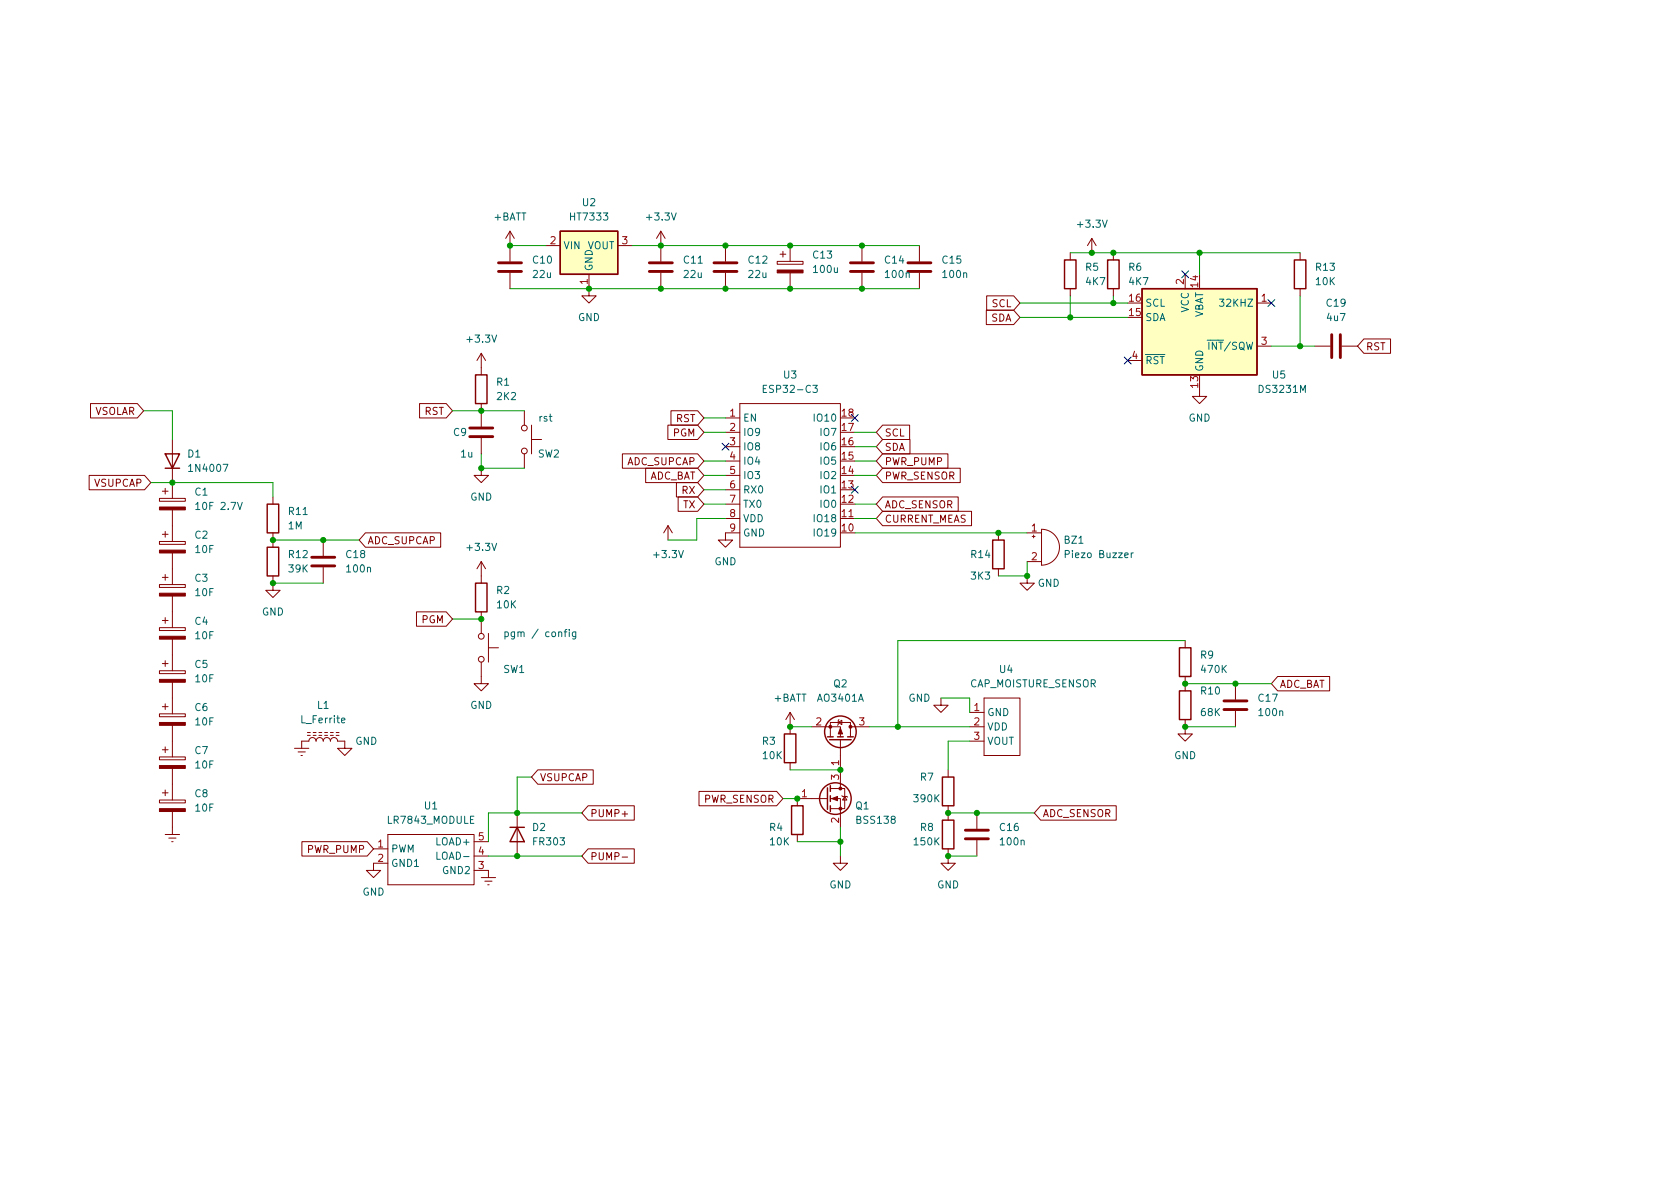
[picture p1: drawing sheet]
<svg xmlns="http://www.w3.org/2000/svg" width="297mm" height="210mm" viewBox="0 0 297 210" stroke-linecap="round" stroke-linejoin="round" font-family="sans-serif">
<g fill="none" stroke="#840000" stroke-width=".25">
<path d="M99.1 40.9h10.1v7.6h-10.1zM188.2 46h2v5h-2zM195.8 46h2.1v5h-2.1zM201.9 51h20.3v15.3h-20.3zM228.9 46h2v5h-2zM84.1 66.3h2v5.1h-2zM29.2 80.3h2.5l-1.2 2.5zM29.2 82.8h2.5M47.2 96.8h2.1v5h-2.1zM47.2 89.1h2.1v5.1h-2.1zM175.5 95.5h2v5.1h-2zM84.1 103.1h2v5.1h-2z"/>
<path d="M208.5 114.5h2.1v5.1h-2.1zM138.7 129.8h2v5.1h-2zM146.3 130.3h1M146.3 139.3v3.8M146.7 130.8h3.8M146.8 138.9v1M148.1 130.3h1M149.9 130.3h1M166.6 137.4h2.1v5.1h-2.1zM208.5 122.2h2.1v5h-2.1zM90.2 146.3h2.5M91.4 146.3l1.3 2.5h-2.5z"/>
<path d="M140 142.5h2v5.1h-2zM146.8 140.7v1M146.8 142.5v1M166.6 145h2.1v5.1h-2.1z"/>
<circle cx="148.6" cy="129.4" r="2.79"/>
<circle cx="147.7" cy="141.2" r="2.79"/>
</g>
<g fill="none" stroke="#840000" stroke-width=".18">
<path d="M90.2 40.9v5.3M90.2 48.3v2.7M90.2 40.9l-.8 1.3M90.2 40.9l.7 1.3M96.5 43.4h2.6M104.1 48.5v3.8h1.3l-1.3 1.3-1.2-1.3h1.2M109.2 43.4h2.6M116.8 40.9v5.3M116.8 48.3v2.7M116.8 40.9l-.7 1.3M116.8 40.9l.8 1.3M128.3 43.4v2.8"/>
<path d="M128.3 48.3v2.7M137.4 46.2h4.6v.5h-4.6zM137.9 45h1M138.4 44.4v1.1M139.7 43.4v2.8M139.7 48.3v2.7M152.4 43.4v2.8M152.4 48.3v2.7M162.6 43.4v2.8M162.6 48.3v2.7M174.4 54.9h4.8l1.1 1.2-1.1 1.3h-4.8zM174.5 52.3h4.7l1.1 1.3-1.1 1.3h-4.7z"/>
<path d="M189.2 44.7v1.3M189.2 51v1.3M193 42.2l-.7 1.2M193 42.2v2.5M193 42.2l.8 1.2M196.8 44.7v1.3M196.8 51v1.3M209.5 48.5v2.5M222.2 53.6h2.6M229.9 44.7v1.3M229.9 51v1.3M241.1 59.9h4.8v2.6h-4.8l-1.1-1.3z"/>
<path d="M16 71.4h8.3l1.1 1.2-1.1 1.3h-8.3zM30.5 77.7v10.4M74.2 71.4h4.7l1.1 1.2-1.1 1.3h-4.7zM85.1 62.5v3.8M85.1 71.4v4M85.1 77.5v2.8M85.1 62.5l-.8 1.2M85.1 62.5l.8 1.2M92.7 72.6v2.6M94 77.7h1.8M94 75.2v5.1M118.1 75.2h5.2l1.2 1.2-1.2 1.3h-5.2z"/>
<path d="M118.6 72.6h4.7l1.2 1.3-1.2 1.3h-4.7zM128.3 73.9h2.5M128.3 76.4h2.5M128.3 79h2.5M130.8 71.4h17.8v25.4h-17.8zM156.1 77.7h4.8v2.6h-4.8l-1.2-1.3zM156.1 75.2h4.7v2.5h-4.7l-1.2-1.3zM199.4 63.7h2.5M212.1 68.8v1.3h1.3l-1.3 1.3-1.3-1.3h1.3M222.2 61.2h2.6M232.4 61.2h2.8M237.2 61.2h2.8"/>
<path d="M15.8 84.1h9.8l1.1 1.2-1.1 1.3h-9.8zM28.2 88.1h4.6v.5h-4.6zM28.2 95.8h4.6v.5h-4.6zM28.7 86.9h1M28.7 94.5h1M29.2 86.4v1M29.2 94v1M30.5 90.2v5.6M30.5 97.8v5.6M48.3 87.9v1.2M48.3 94.2v2.6M57.1 95.5v2.8"/>
<path d="M64.6 94.2h13.3v2.6h-13.3l-1.1-1.3zM85.1 82.8v1.3h1.3l-1.3 1.2-1.3-1.2h1.3M85.1 99.3v3.8M85.1 99.3l-.8 1.3M85.1 99.3l.8 1.3M92.7 80.3v2.5M110 80.3h13.3l1.2 1.2-1.2 1.3h-13.3zM114.2 82.8h9.1l1.2 1.3-1.2 1.2h-9.1zM118.1 93l-.8 1.2M118.1 93v2.5M118.1 93l.8 1.2M119.6 85.3h3.7l1.2 1.3-1.2 1.3h-3.7z"/>
<path d="M119.9 87.9h3.4l1.2 1.2-1.2 1.3h-3.4zM128.3 91.7h2.5M128.3 81.5h2.5M128.3 84.1h2.5M128.3 86.6h2.5M128.3 89.1h2.5M130.8 94.2h-2.5v1.3h1.2l-1.2 1.3-1.3-1.3h1.3M148.6 91.7h2.5M156.1 82.8h13.7v2.5h-13.7l-1.2-1.2zM156.1 80.3h11.5v2.5h-11.5l-1.2-1.3zM156.1 90.4h15.7v2.6h-15.7l-1.2-1.3zM156.1 87.9h13.3v2.5h-13.3l-1.2-1.3z"/>
<path d="M176.5 94.2v1.3M181.6 94.2h2.5M181.6 99.3h2.5M182.5 94.9h.5M182.8 94.6v.5M184.2 93.6a3.2 3.2 0 0 1 3.1 3.2 3.2 3.2 0 0 1-3.1 3.1zM28.2 118.6h4.6v.5h-4.6zM28.2 111h4.6v.5h-4.6zM28.2 103.4h4.6v.5h-4.6zM28.7 117.3h1M28.7 109.7h1M28.7 102.1h1"/>
<path d="M29.2 101.6v1M29.2 109.2v1M29.2 116.8v1.1M30.5 105.4v5.6M30.5 113v5.6M48.3 101.8v2.6h1.2l-1.2 1.3-1.3-1.3h1.3M57.1 100.3v2.8M73.6 108.2h5.3l1.1 1.3-1.1 1.2h-5.3zM85.1 117.1v3.8h1.3l-1.3 1.3-1.3-1.3h1.3M85.1 108.2v3.8M86.4 114.5h1.7M86.4 112v5.1"/>
<path d="M176.5 100.6v1.2M181.6 101.8v1.3h1.3l-1.3 1.3-1.3-1.3h1.3M209.5 113.3v1.2M209.5 119.6v2.6M225.9 119.6h9.2v2.6h-9.2l-1.1-1.3zM28.2 133.9h4.6v.5h-4.6zM28.2 126.2h4.6v.5h-4.6zM28.7 132.6h1M28.7 125h1M29.2 124.5v1M29.2 132.1v1M29.2 139.7v1"/>
<path d="M30.5 120.6v5.6M30.5 128.3v5.6M30.5 135.9v5.6M52.1 132.3h2.5M52.7 133h1.3M53.2 133.6h.3M53.3 132.3v-1.2h1.3a.64 .64 0 0 1 .6-.7 .64 .64 0 0 1 .7 .7 .64 .64 0 0 1 .6-.7 .64 .64 0 0 1 .6 .7 .64 .64 0 0 1 .7-.7 .64 .64 0 0 1 .6 .7 .64 .64 0 0 1 .7-.7 .64 .64 0 0 1 .6 .7h1.3v1.2h1.2l-1.2 1.3-1.3-1.3h1.3M54.4 130h.5M54.4 129.5h.5M55.4 130h.5M55.4 129.5h.5M56.4 130h.5"/>
<path d="M56.4 129.5h.5M57.4 130h.5M57.4 129.5h.5M58.4 130h.5M58.4 129.5h.5M59.4 130h.5M59.4 129.5h.5M95.1 136.1h9.8v2.6h-9.8l-1.1-1.3zM123.6 139.9h13.7l1.1 1.3-1.1 1.3h-13.7zM139.7 126v3.8M139.7 134.9v1.2M139.7 126l-.8 1.2"/>
<path d="M139.7 126l.8 1.2M143.5 128.5h5.1v1.8M146.8 130.3v-2.5h3.6v2.5M146.8 139.4h2.6v3.6h-2.6M148.2 127.8l.6-.4v.7zM148.3 127.2l-.1 .2v.7l-.1 .2M148.6 130.8v8.6M150.4 128.5h3.3M166.4 123.4v1.3h1.2l-1.2 1.3-1.3-1.3h1.3M167.6 136.1v1.3M171.4 128.5h2.6M171.4 131.1h2.6"/>
<path d="M171.4 126h2.6M174 123.4h6.3v10.2h-6.3zM209.5 127.2v2.6h1.3l-1.3 1.3-1.2-1.3h1.2M218.4 120.9v2.8M218.4 125.7v2.8M28.2 141.5h4.6v.5h-4.6zM28.7 140.2h1M29.2 147.6h2.5M29.8 148.2h1.3M30.4 148.8h.2M30.5 143.5v4.1M53.4 148.8h11.5l1.1 1.3-1.1 1.3h-11.5z"/>
<path d="M66 150.1h2.6M68.6 152.6h-2.6v1.3h1.3l-1.3 1.3-1.2-1.3h1.2M68.6 147.6h15.2v8.9h-15.2zM83.8 148.8h2.6M83.8 153.9h2.6v1.3M83.8 151.4h2.6M85.1 155.2h2.5M85.7 155.8h1.3M86.2 156.5h.3M91.4 143.8v7.6M104 150.1h8.1v2.5h-8.1l-1.1-1.2zM104 142.5h8.1v2.5h-8.1l-1.1-1.2z"/>
<path d="M110 151.6h1M141 147.6v1.2M146.3 141.2h-5.3v1.3M146.8 141.2h1.8v5.1M148.6 151.4v1.2h1.3l-1.3 1.3-1.3-1.3h1.3M148.8 140.7l.2 .1h.7l.2 .2M149.4 140.8l.3 .7h-.7zM167.6 150.1v2.5h1.3l-1.3 1.3-1.2-1.3h1.2M167.6 142.5v2.5M172.7 143.8v2.8M172.7 148.6v2.8M184 142.5h13.4v2.5h-13.4l-1.1-1.2z"/>
<circle cx="92.7" cy="75.7" r=".51"/>
<circle cx="92.7" cy="79.8" r=".51"/>
<circle cx="85.1" cy="116.6" r=".51"/>
<circle cx="85.1" cy="112.5" r=".51"/>
</g>
<g fill="#840000" stroke="#840000" stroke-width=".18">
<path d="M28.2 135.4h4.6v.5h-4.6z"/>
<path d="M148.6 128.8l.4 1h-.8z"/>
<path d="M147.1 141.2l1-.4v.8z"/>
<path d="M28.2 127.8h4.6v.5h-4.6z"/>
<path d="M28.2 143h4.6v.5h-4.6z"/>
<path d="M28.2 120.1h4.6v.5h-4.6z"/>
<path d="M28.2 112.5h4.6v.5h-4.6z"/>
<path d="M28.2 89.7h4.6v.5h-4.6z"/>
<path d="M28.2 104.9h4.6v.5h-4.6z"/>
<path d="M28.2 97.3h4.6v.5h-4.6z"/>
<path d="M137.4 47.7h4.6v.6h-4.6z"/>
<circle cx="146.8" cy="128.5" r=".25"/>
<circle cx="150.4" cy="128.5" r=".25"/>
<circle cx="148.6" cy="143" r=".25"/>
<circle cx="148.6" cy="139.4" r=".25"/>
</g>
<g fill="none" stroke="#840000" stroke-width=".51">
<path d="M88.1 48h4.1M88.1 46.5h4.1M114.8 48h4.1M114.8 46.5h4.1M126.2 48h4.1M126.2 46.5h4.1M150.4 48h4M150.4 46.5h4M160.5 48h4.1M160.5 46.5h4.1M235.5 59.2v4M237 59.2v4"/>
<path d="M83.1 77.2h4M83.1 75.7h4M55.1 98.5h4.1M55.1 100.1h4.1M216.4 125.5h4.1M216.4 123.9h4.1M170.7 148.3h4.1M170.7 146.8h4.1"/>
</g>
<g fill="none" stroke="#006464" stroke-width=".18">
<path d="M135 68.7h.4M135.6 68.1h-.6v1.3h.6M143.7 68.1h.8l-.4 .5 .3 .1v.6l-.1 .1-.6-.1M34.6 89.2l.4-.4v1.3M34.6 90.1h.7M42 88.8l.4 1.3 .4-1.3M188.3 98l.6-.1 .2-.1-.1-.3-.7-.2v1.3M200 97.8v.8M200.4 97.8l-.4 .2M89.3 111.8l.3-.1 .3 .3-.1 .5h-.5M89.3 111.7v1.3M100.7 111.3v.1"/>
<path d="M100.7 111.7v.9M101.8 111.7v1.1l-.2 .2-.3-.1M101.8 111.8l-.4-.1-.2 .3 .1 .5h.5"/>
</g>
<g fill="#ffffc2" stroke="#ffffc2" stroke-width=".18">
<path d="M201.9 51h20.3v15.3h-20.3z"/>
<path d="M99.1 40.9h10.1v7.6h-10.1z"/>
</g>
<g fill="none" stroke="#009600" stroke-width=".18">
<path d="M90.2 43.4h6.3M90.2 51h72.4M111.8 43.4h50.8M180.3 53.6h19.1M180.3 56.1h19.1M189.2 44.7h40.7M189.2 52.3v3.8M196.8 52.3v1.3M212.1 44.7v3.8M229.9 52.3v8.9M25.4 72.6h5.1v5.1M80 72.6h12.7"/>
<path d="M124.5 76.4h3.8M124.5 73.9h3.8M151.1 76.4h3.8M151.1 79h3.8M224.8 61.2h7.6M26.7 85.3h21.6v2.6M48.3 95.5h15.2M85.1 80.3v2.5h7.6M124.5 89.1h3.8M124.5 84.1h3.8M124.5 86.6h3.8M124.5 81.5h3.8"/>
<path d="M128.3 91.7h-5.1v3.8h-5.1M151.1 94.2h30.5M151.1 89.1h3.8M151.1 84.1h3.8M151.1 81.5h3.8M151.1 91.7h3.8M181.6 99.3v2.5h-5.1M48.3 103.1h8.8M80 109.5h5.1M209.5 113.3h-50.8v15.2M94 137.4h-2.6v6.4M139.7 128.5h3.8"/>
<path d="M139.7 136.1h8.9M153.7 128.5h17.7M166.4 123.4h5v2.6M171.4 131.1h-3.8v5M209.5 128.5h8.9M209.5 120.9h15.3M86.4 151.4h16.5M102.9 143.8h-16.5v5M138.4 141.2h2.6M141 148.8h7.6M148.6 146.3v5.1M167.6 151.4h5.1"/>
<path d="M167.6 143.8h15.3"/>
</g>
<path d="M208.9 47.9l1.3 1.2M210.2 47.9l-1.3 1.2M224.2 53l1.2 1.2M225.4 53l-1.2 1.2M127.7 78.4l1.2 1.2M128.9 78.4l-1.2 1.2M150.5 73.3l1.2 1.2M151.7 73.3l-1.2 1.2M198.8 63.1l1.2 1.3M200 63.1l-1.2 1.3M150.5 86l1.2 1.2M151.7 86l-1.2 1.2" fill="none" stroke="#000084" stroke-width=".18"/>
<g fill="#009600" stroke="#009600" stroke-width=".18">
<circle cx="116.8" cy="51" r=".46"/>
<circle cx="104.1" cy="51" r=".46"/>
<circle cx="116.8" cy="43.4" r=".46"/>
<circle cx="128.3" cy="51" r=".46"/>
<circle cx="85.1" cy="82.8" r=".46"/>
<circle cx="85.1" cy="72.6" r=".46"/>
<circle cx="90.2" cy="43.4" r=".46"/>
<circle cx="139.7" cy="51" r=".46"/>
<circle cx="128.3" cy="43.4" r=".46"/>
<circle cx="193" cy="44.7" r=".46"/>
<circle cx="196.8" cy="53.6" r=".46"/>
<circle cx="196.8" cy="44.7" r=".46"/>
<circle cx="152.4" cy="43.4" r=".46"/>
<circle cx="139.7" cy="43.4" r=".46"/>
<circle cx="152.4" cy="51" r=".46"/>
<circle cx="176.5" cy="94.2" r=".46"/>
<circle cx="181.6" cy="101.8" r=".46"/>
<circle cx="172.7" cy="143.8" r=".46"/>
<circle cx="167.6" cy="143.8" r=".46"/>
<circle cx="148.6" cy="136.1" r=".46"/>
<circle cx="158.7" cy="128.5" r=".46"/>
<circle cx="167.6" cy="151.4" r=".46"/>
<circle cx="218.4" cy="120.9" r=".46"/>
<circle cx="148.6" cy="148.8" r=".46"/>
<circle cx="209.5" cy="128.5" r=".46"/>
<circle cx="209.5" cy="120.9" r=".46"/>
<circle cx="189.2" cy="56.1" r=".46"/>
<circle cx="212.1" cy="44.7" r=".46"/>
<circle cx="229.9" cy="61.2" r=".46"/>
<circle cx="30.5" cy="85.3" r=".46"/>
<circle cx="57.1" cy="95.5" r=".46"/>
<circle cx="48.3" cy="103.1" r=".46"/>
<circle cx="48.3" cy="95.5" r=".46"/>
<circle cx="85.1" cy="109.5" r=".46"/>
<circle cx="139.7" cy="128.5" r=".46"/>
<circle cx="141" cy="141.2" r=".46"/>
<circle cx="91.4" cy="151.4" r=".46"/>
<circle cx="91.4" cy="143.8" r=".46"/>
</g>
<g font-size="1.8" fill="#006464">
<text x="87.3" y="39">+BATT</text>
<text x="101" y="39">HT7333</text>
<text x="103" y="36.4">U2</text>
<text x="114.5" y="39">+3.3V</text>
<text x="190.7" y="40.3">+3.3V</text>
<text x="94.3" y="46.6">C10</text>
<text x="99.6" y="44.1">VIN</text>
<text x="103.8" y="44.1">VOUT</text>
<text x="121" y="46.6">C11</text>
<text x="132.4" y="46.6">C12</text>
<text x="143.8" y="45.7">C13</text>
<text x="156.5" y="46.6">C14</text>
<text x="166.7" y="46.6">C15</text>
<text x="192" y="47.9">R5</text>
<text x="199.6" y="47.9">R6</text>
<text x="232.7" y="47.9">R13</text>
<text x="94.3" y="49.1">22u</text>
<text x="104.8" y="48" transform="rotate(-90 104.8 48)">GND</text>
<text x="121" y="49.1">22u</text>
<text x="132.4" y="49.1">22u</text>
<text x="144" y="48.3">100u</text>
<text x="156.7" y="49.1">100n</text>
<text x="166.8" y="49.1">100n</text>
<text x="192.1" y="50.4">4K7</text>
<text x="199.7" y="50.4">4K7</text>
<text x="232.7" y="50.4">10K</text>
<text x="102.2" y="56.8">GND</text>
<text x="202.4" y="56.8">SDA</text>
<text x="202.4" y="54.2">SCL</text>
<text x="210.2" y="55.3" transform="rotate(-90 210.2 55.3)">VCC</text>
<text x="212.7" y="56.4" transform="rotate(-90 212.7 56.4)">VBAT</text>
<text x="216.1" y="54.2">32KHZ</text>
<text x="234.6" y="54.2">C19</text>
<text x="234.7" y="56.8">4u7</text>
<text x="82.8" y="60.6">+3.3V</text>
<text x="202.4" y="64.4">~{RST}</text>
<text x="212.7" y="65.8" transform="rotate(-90 212.7 65.8)">GND</text>
<text x="212.8" y="61.8">~{INT}/SQW</text>
<text x="87.8" y="68.2">R1</text>
<text x="87.9" y="70.7">2K2</text>
<text x="135.5" y="69.5">ESP32-C3</text>
<text x="138.6" y="66.9">U3</text>
<text x="222.8" y="69.5">DS3231M</text>
<text x="225" y="66.9">U5</text>
<text x="80.2" y="77.1">C9</text>
<text x="95.3" y="74.5">rst</text>
<text x="131.3" y="74.5">EN</text>
<text x="131.3" y="77.1">IO9</text>
<text x="144.2" y="74.5">IO10</text>
<text x="145.2" y="77.1">IO7</text>
<text x="210.1" y="74.5">GND</text>
<text x="33.2" y="80.9">D1</text>
<text x="33.7" y="83.4">1N4007</text>
<text x="81.5" y="80.9">1u</text>
<text x="95.1" y="80.9">SW2</text>
<text x="131.3" y="79.6">IO8</text>
<text x="131.3" y="82.2">IO4</text>
<text x="145.2" y="82.2">IO5</text>
<text x="145.2" y="79.6">IO6</text>
<text x="34.5" y="87.6">C1</text>
<text x="83.1" y="88.5">GND</text>
<text x="131.3" y="84.7">IO3</text>
<text x="131.3" y="87.2">RX0</text>
<text x="131.3" y="89.8">TX0</text>
<text x="145.2" y="89.8">IO0</text>
<text x="145.2" y="87.2">IO1</text>
<text x="145.2" y="84.7">IO2</text>
<text x="34.5" y="95.2">C2</text>
<text x="35.1" y="90.2">10F 2.7V</text>
<text x="51" y="93.6">1M</text>
<text x="51.1" y="91.1">R11</text>
<text x="131.3" y="92.3">VDD</text>
<text x="131.3" y="94.9">GND</text>
<text x="144.2" y="94.9">IO19</text>
<text x="144.2" y="92.3">IO18</text>
<text x="34.6" y="97.8">10F</text>
<text x="51.1" y="98.7">R12</text>
<text x="51.1" y="101.2">39K</text>
<text x="61.3" y="98.7">C18</text>
<text x="61.4" y="101.2">100n</text>
<text x="82.8" y="97.4">+3.3V</text>
<text x="115.8" y="98.7">+3.3V</text>
<text x="126.3" y="99.9">GND</text>
<text x="171.8" y="98.7">R14</text>
<text x="188.2" y="96.1">BZ1</text>
<text x="188.8" y="98.7">Piezo Buzzer</text>
<text x="34.5" y="102.9">C3</text>
<text x="34.6" y="105.4">10F</text>
<text x="87.8" y="105">R2</text>
<text x="87.9" y="107.6">10K</text>
<text x="171.8" y="102.5">3K3</text>
<text x="183.5" y="103.8">GND</text>
<text x="34.5" y="110.5">C4</text>
<text x="34.6" y="113">10F</text>
<text x="46.3" y="108.8">GND</text>
<text x="90.3" y="112.6">pgm / config</text>
<text x="34.5" y="118.1">C5</text>
<text x="89" y="119">SW1</text>
<text x="176.7" y="119">U4</text>
<text x="212.3" y="116.5">R9</text>
<text x="212.5" y="119">470K</text>
<text x="34.5" y="125.7">C6</text>
<text x="34.6" y="120.6">10F</text>
<text x="56.1" y="125.3">L1</text>
<text x="83.1" y="125.3">GND</text>
<text x="136.8" y="124.1">+BATT</text>
<text x="144.7" y="124.1">AO3401A</text>
<text x="147.4" y="121.5">Q2</text>
<text x="160.6" y="124.1">GND</text>
<text x="171.5" y="121.5">CAP_MOISTURE_SENSOR</text>
<text x="212.4" y="122.8">R10</text>
<text x="222.6" y="124.1">C17</text>
<text x="34.6" y="128.3">10F</text>
<text x="53.4" y="127.9">L_Ferrite</text>
<text x="62.8" y="131.7">GND</text>
<text x="134.8" y="131.7">R3</text>
<text x="174.5" y="126.6">GND</text>
<text x="174.5" y="129.2">VDD</text>
<text x="174.5" y="131.7">VOUT</text>
<text x="212.4" y="126.6">68K</text>
<text x="222.7" y="126.6">100n</text>
<text x="34.5" y="133.3">C7</text>
<text x="34.6" y="135.9">10F</text>
<text x="134.9" y="134.2">10K</text>
<text x="207.6" y="134.2">GND</text>
<text x="34.5" y="141">C8</text>
<text x="34.6" y="143.5">10F</text>
<text x="75.1" y="143.1">U1</text>
<text x="151.3" y="143.1">Q1</text>
<text x="161.7" y="141.9">390K</text>
<text x="162.7" y="138">R7</text>
<text x="68.7" y="145.7">LR7843_MODULE</text>
<text x="77.3" y="149.5">LOAD+</text>
<text x="94.2" y="146.9">D2</text>
<text x="94.4" y="149.5">FR303</text>
<text x="136.1" y="146.9">R4</text>
<text x="136.2" y="149.5">10K</text>
<text x="151.6" y="145.7">BSS138</text>
<text x="161.7" y="149.5">150K</text>
<text x="162.7" y="146.9">R8</text>
<text x="176.8" y="146.9">C16</text>
<text x="177" y="149.5">100n</text>
<text x="69.1" y="150.7">PWM</text>
<text x="69.1" y="153.3">GND1</text>
<text x="77.7" y="152">LOAD-</text>
<text x="78.4" y="154.6">GND2</text>
<text x="64.1" y="158.4">GND</text>
<text x="146.6" y="157.1">GND</text>
<text x="165.7" y="157.1">GND</text>
</g>
<g font-size="1.8" fill="#a90000">
<text x="97.3" y="43.2">2</text>
<text x="110" y="43.2">3</text>
<text x="103.9" y="50.3" transform="rotate(-90 103.9 50.3)">1</text>
<text x="199.7" y="53.3">16</text>
<text x="209.3" y="50.3" transform="rotate(-90 209.3 50.3)">2</text>
<text x="211.8" y="50.8" transform="rotate(-90 211.8 50.8)">14</text>
<text x="223" y="53.3">1</text>
<text x="199.7" y="55.9">15</text>
<text x="200.2" y="63.5">4</text>
<text x="223" y="61">3</text>
<text x="211.8" y="68.5" transform="rotate(-90 211.8 68.5)">13</text>
<text x="129" y="73.7">1</text>
<text x="129" y="76.2">2</text>
<text x="148.9" y="76.2">17</text>
<text x="148.9" y="73.7">18</text>
<text x="129" y="78.7">3</text>
<text x="129" y="81.3">4</text>
<text x="129" y="83.8">5</text>
<text x="148.9" y="83.8">14</text>
<text x="148.9" y="81.3">15</text>
<text x="148.9" y="78.7">16</text>
<text x="129" y="86.4">6</text>
<text x="129" y="88.9">7</text>
<text x="148.9" y="88.9">12</text>
<text x="148.9" y="86.4">13</text>
<text x="129" y="91.4">8</text>
<text x="129" y="94">9</text>
<text x="148.9" y="94">10</text>
<text x="148.9" y="91.4">11</text>
<text x="182.4" y="94">1</text>
<text x="182.4" y="99.1">2</text>
<text x="172.2" y="125.7">1</text>
<text x="144.3" y="128.3">2</text>
<text x="151.9" y="128.3">3</text>
<text x="172.2" y="128.3">2</text>
<text x="172.2" y="130.8">3</text>
<text x="148.3" y="137.9" transform="rotate(-90 148.3 137.9)">3</text>
<text x="148.3" y="135.4" transform="rotate(-90 148.3 135.4)">1</text>
<text x="141.7" y="141">1</text>
<text x="66.8" y="149.9">1</text>
<text x="84.6" y="148.6">5</text>
<text x="148.3" y="145.5" transform="rotate(-90 148.3 145.5)">2</text>
<text x="66.8" y="152.4">2</text>
<text x="84.6" y="153.7">3</text>
<text x="84.6" y="151.1">4</text>
</g>
<g font-size="1.8" fill="#840000">
<text x="175.2" y="56.9">SDA</text>
<text x="175.4" y="54.3">SCL</text>
<text x="241.5" y="61.9">RST</text>
<text x="16.6" y="73.4">VSOLAR</text>
<text x="75" y="73.4">RST</text>
<text x="119" y="77.2">PGM</text>
<text x="119.5" y="74.6">RST</text>
<text x="156.4" y="77.2">SCL</text>
<text x="110.8" y="82.3">ADC_SUPCAP</text>
<text x="156.4" y="79.7">SDA</text>
<text x="156.4" y="82.3">PWR_PUMP</text>
<text x="16.7" y="86.1">VSUPCAP</text>
<text x="114.6" y="84.8">ADC_BAT</text>
<text x="120.6" y="87.3">RX</text>
<text x="120.8" y="89.9">TX</text>
<text x="156.4" y="84.8">PWR_SENSOR</text>
<text x="156.4" y="89.9">ADC_SENSOR</text>
<text x="156.4" y="92.4">CURRENT_MEAS</text>
<text x="64.9" y="96.2">ADC_SUPCAP</text>
<text x="74.6" y="110.2">PGM</text>
<text x="226.2" y="121.6">ADC_BAT</text>
<text x="95.4" y="138.1">VSUPCAP</text>
<text x="124.4" y="141.9">PWR_SENSOR</text>
<text x="104.3" y="144.5">PUMP+</text>
<text x="184.3" y="144.5">ADC_SENSOR</text>
<text x="54.4" y="150.8">PWR_PUMP</text>
<text x="104.3" y="152.1">PUMP-</text>
</g>
</svg>
